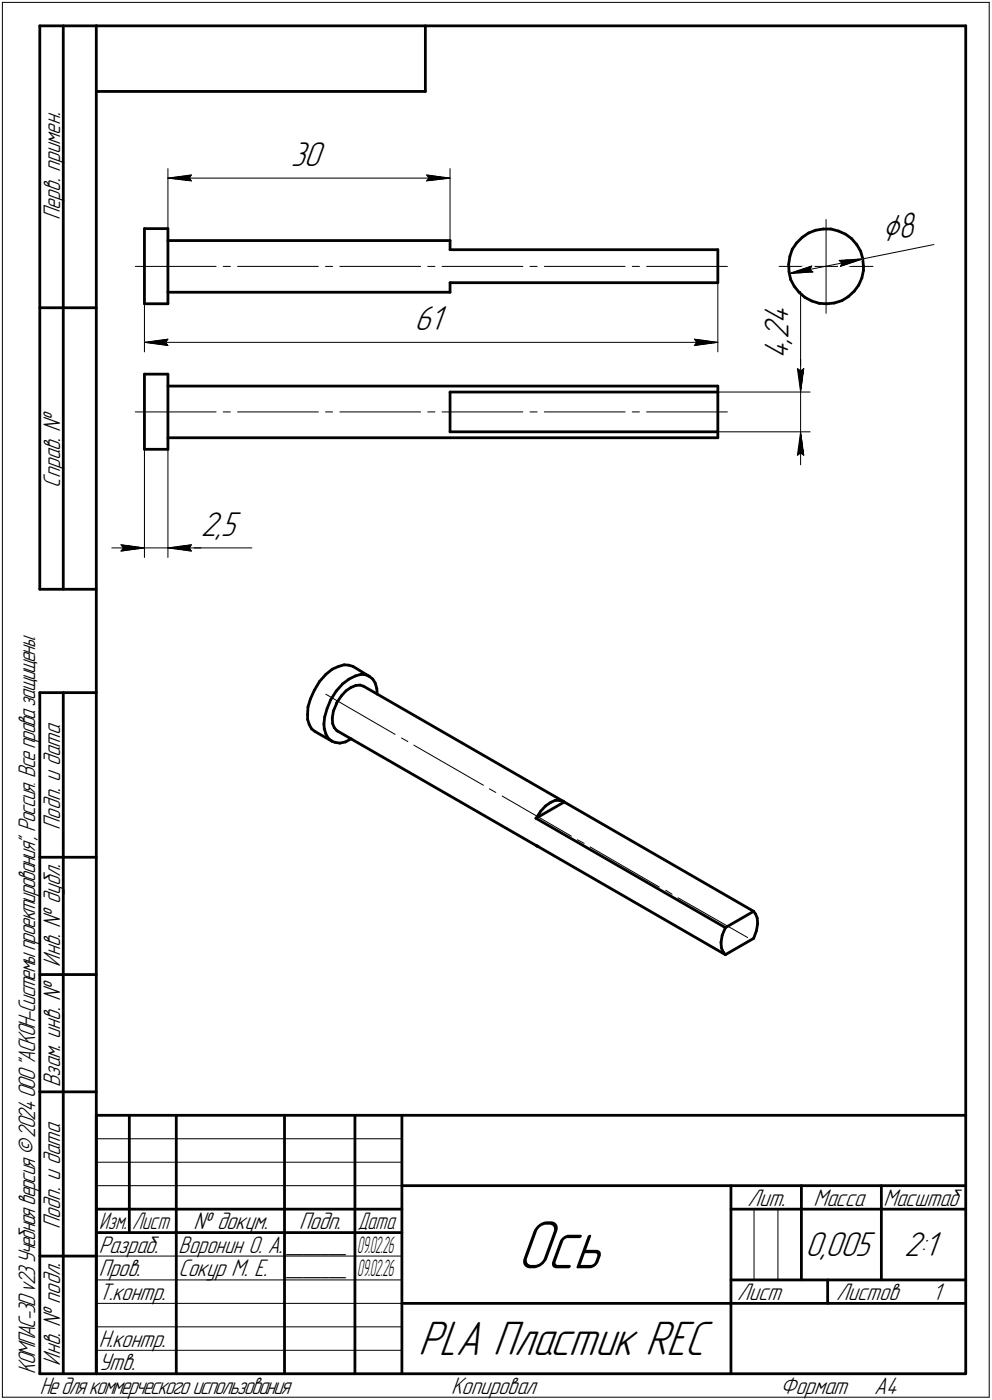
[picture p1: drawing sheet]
<svg xmlns="http://www.w3.org/2000/svg" width="211mm" height="298mm" viewBox="0 0 211 298" stroke-linecap="round" stroke-linejoin="round" font-family="sans-serif">
<g fill="none" stroke="#000" stroke-width=".59">
<path d="M8.5 5.5v120zM8.5 5.5h12zM13.5 5.5v120zM20.5 5.5v287zM20.5 5.5h185zM20.5 19.5h70zM90.5 5.5v14zM205.5 5.5v287zM30.7 48.7h5zM30.7 48.7v8zM30.7 56.7v8zM35.7 51.2h60.1z"/>
<path d="M35.7 48.7v8zM35.7 56.7v8zM95.8 53.2h56.9zM95.8 51.2v2zM152.7 53.2v7zM167.8 56.3l.1 1.6zM167.9 57.9l.3 1.6zM168.1 54.6l-.3 1.7zM168.2 59.5l.8 1.5zM168.6 53.1l-.5 1.5zM169.5 51.7l-.9 1.4zM170.7 50.5l1.3-.9z"/>
<path d="M170.7 50.5l-1.2 1.2zM172 49.6l1.6-.6zM173.6 49l1.6-.2zM175.2 48.8h1.6zM176.8 48.8l1.6 .4zM178.4 49.2l1.5 .7zM179.9 49.9l1.3 .9zM181.2 50.8l1.1 1.3zM182.3 52.1l.8 1.4zM183.1 53.5l.5 1.5zM183.4 59.2l-.7 1.5zM183.6 55l.1 1.7z"/>
<path d="M183.7 57.6l-.3 1.6zM183.7 56.7v.9zM8.5 65.5h12zM30.7 64.7h5zM30.7 79.7h5zM30.7 79.7v16zM35.7 62.2h60.1zM35.7 79.7v16zM95.8 60.2h56.9zM95.8 60.2v2zM169 61l1 1.2zM170 62.2l1.3 1.1z"/>
<path d="M171.3 63.3l1.4 .8zM172.7 64.1l1.6 .5zM174.3 64.6l1.6 .1zM175.9 64.7l1.6-.2zM177.5 64.5l1.7-.5zM179.2 64l1.3-.8zM180.5 63.2l1.3-1.2zM182.7 60.7l-.9 1.3zM30.7 95.7h5zM35.7 82.2h117zM35.7 93.2h117zM95.8 83.5h56.9z"/>
<path d="M95.8 91.9h56.9zM95.8 83.5v8.4zM152.7 82.2v1.3zM152.7 91.9v1.3zM152.7 83.5v8.4zM8.5 125.5h12zM8.5 147.5v145zM8.5 147.5h12zM13.5 147.5v145zM65.4 153.2l.4 1.1zM65.4 152.1v1.1zM65.5 150.5l-.1 1.6z"/>
<path d="M65.8 154.3l.5 .9zM66 148.8l-.5 1.7zM66.3 155.2l.8 .6zM66.9 147l-.9 1.8zM67.1 155.8l3.5 2zM68 145.1l-1.1 1.9zM68.9 154.2l.1 1zM69 155.2l.3 1.1zM69.1 152.7l-.2 1.5zM69.3 143.6l-1.3 1.5zM69.3 143.6l1.4-1.1zM69.3 156.3l.5 .9z"/>
<path d="M69.6 150.9l-.5 1.8zM69.8 157.2l.8 .6zM70.4 149l-.8 1.9zM70.6 157.8l.7 .3zM70.7 152.9l.1 1.2zM70.7 142.5l1.4-.6zM70.8 154.1l.3 .8zM71 151.4l-.3 1.5zM71.1 154.9l.6 .7zM71.3 158.1l1 .1zM71.5 147.2l-1.1 1.8zM71.6 149.8l-.6 1.6z"/>
<path d="M71.6 149.7h.1M71.7 155.6l.2 .1zM71.9 155.7l42.4 24.5zM72.1 141.9l1.1-.3zM72.3 158.2l1.2-.2zM72.6 148.2l-1 1.5zM72.9 145.6l-1.4 1.6zM72.9 145.6l1.4-1zM73.2 141.6h1.1zM73.5 158l1.3-.7zM73.7 147.1l1-.7zM73.7 147.1l-1.1 1.1z"/>
<path d="M74.3 141.6l.8 .3zM74.3 144.6l1.3-.7zM74.7 146.4l1-.4zM75.1 141.9l3.5 2.1zM75.6 143.9l1.2-.3zM75.7 146l.9-.1zM76.6 145.9l.8 .2zM76.8 143.6l1 .1zM77.4 146.1l42.4 24.5zM77.8 143.7l.8 .3zM78.6 144l.7 .6zM79.3 144.6l.5 .9z"/>
<path d="M79.8 145.5l.4 1.1zM80.2 146.6l.1 1.2zM114 174.2l40.3 23.3zM114 174.2l6.1-3.4zM114.1 174.2h-.1zM115.1 172.7l-1 1.5zM116.1 171.6l1.1-.7zM116.1 171.6l-1 1.1zM117.2 170.9l.9-.5zM118.1 170.4h.9zM119 170.4l.8 .2zM119.8 170.6l.3 .2z"/>
<path d="M120.1 170.8l40.3 23.3zM8.5 182.5h12zM114 180l40.3 23.3zM114 180l.3 .2zM114.3 180.2l.3 .1zM153.7 199.1l-.3 1.6zM154.3 197.5l-.6 1.6zM154.3 197.5l6.1-3.4zM160.4 194.1l.4 .5zM160.8 194.6l.3 .9zM161 198.2l-.6 1.6zM161.1 195.5l.1 1.2z"/>
<path d="M161.2 196.7l-.2 1.5zM8.5 207.5h12zM153.4 200.7l.1 1.1zM153.5 201.8l.4 1zM153.9 202.8l.4 .5zM154.3 203.3l6.1-3.5zM8.5 232.5h12zM20.5 237.5h185zM20.5 237.5v55zM27.5 237.5v25zM37.5 237.5v55zM60.5 237.5v55z"/>
<path d="M75.5 237.5v55zM85.5 237.5v55zM20.5 257.5h65zM85.5 252.5h120zM155.5 252.5v40zM155.5 257.5h15zM170.5 252.5v20zM170.5 257.5h35zM187.5 252.5v20zM8.5 267.5h12zM20.5 262.5h65zM85.5 277.5h70z"/>
<path d="M155.5 277.5h50zM155.5 272.5h50zM176.1 272.5v5zM8.5 292.5h12zM20.5 292.5h185z"/>
</g>
<g fill="none" stroke="#000" stroke-width=".21">
<path d="M.5 .5v297zM.5 .5h210zM210.5 .5v297zM35.7 35.9v15.3zM35.7 37.9l5-.6zM35.7 37.9l5 .6zM35.7 37.9h60.1zM40.3 37.9l.4 .6zM40.7 37.3l-.4 .6zM90.8 38.5l5-.6zM90.8 37.3l.5 .6zM90.8 37.3l5 .6z"/>
<path d="M91.3 37.9l-.5 .6zM95.8 35.9v15.3zM28.8 56.7h17.2zM47.5 56.7h1.5zM50.5 56.7h17.2zM69.3 56.7h1.5zM72.3 56.7h17.2zM91 56.7h1.5zM94.1 56.7h17.2zM112.8 56.7h1.5zM115.8 56.7h17.2zM134.5 56.7h1.6z"/>
<path d="M137.6 56.7h17.2zM165.8 56.7h10zM167.9 58.3l4.8-1.7zM167.9 58.3l5.1-.4zM167.9 58.3l15.7-3.2zM172.3 57.4l.7 .5zM172.7 56.6l-.4 .8zM175.8 56.7h10zM175.8 56.7v10zM175.8 46.7v10zM178.6 55.5l.6 .5zM178.6 55.5l5-.4z"/>
<path d="M178.8 56.7l4.8-1.6zM179.2 56l-.4 .7zM183.6 55.1l15.1-3zM30.7 64.7v10.2zM30.7 72.9l5-.7zM30.7 72.9l5 .7zM30.7 72.9h122zM35.2 72.9l.5 .7zM35.7 72.2l-.5 .7zM147.7 73.6l5-.7zM147.7 72.2l.6 .7zM147.7 72.2l5 .7z"/>
<path d="M148.3 72.9l-.6 .7zM152.7 60.2v14.7zM169.7 78.5l.6 .5zM169.7 78.5l.6 5zM170.3 78.5v5zM170.3 62.1v16.4zM170.3 79l.7-.5zM170.3 76.5v7zM171 78.5l-.7 5zM28.8 87.7h17.2zM30.7 95.7v23zM35.7 95.7v23z"/>
<path d="M47.5 87.7h1.5zM50.5 87.7h17.2zM69.3 87.7h1.5zM72.3 87.7h17.2zM91 87.7h1.5zM94.1 87.7h17.2zM112.8 87.7h1.5zM115.8 87.7h17.2zM134.5 87.7h1.6zM137.6 87.7h17.2zM152.7 83.5h19.7zM152.7 91.9h19.7z"/>
<path d="M169.7 96.9l.6-.5zM170.3 91.9l-.6 5zM170.3 96.4l.7 .5zM170.3 91.9l.7 5zM170.3 91.9v7.1zM170.3 83.5v8.4zM23.8 116.7h6.9zM25.7 116l5 .7zM25.7 116l.5 .7zM25.7 117.3l5-.6zM26.2 116.7l-.5 .6zM30.7 116.7h5z"/>
<path d="M35.7 116.7h5zM35.7 116.7l5 .6zM35.7 116.7l5-.7zM35.7 116.7h7.1zM40.3 116.7l.4 .6zM40.7 116.7h12.9zM40.7 116l-.4 .7zM69.3 147.8l14.8 8.6zM85.4 157.1l1.4 .8zM88.1 158.7l14.8 8.5zM104.1 168l1.4 .7zM106.8 169.5l14.8 8.6z"/>
<path d="M122.9 178.8l1.4 .8zM125.6 180.3l14.7 8.6zM141.6 189.6l1.4 .8zM144.3 191.2l14.8 8.4zM20.5 247.5h65zM20.5 252.5h65zM20.5 242.5h65zM160.4 257.5v15zM165.5 257.5v15zM20.5 267.5h65zM20.5 272.5h65zM20.5 277.5h65z"/>
<path d="M.5 297.5h210zM20.5 282.5h65zM20.5 287.5h65z"/>
</g>
<g fill="#fff" stroke="#fff" stroke-width=".21">
<path d="M61.9 29.7h7.8zM61.9 29.8h7.8zM61.9 29.9h7.8zM61.9 30h7.8zM61.9 30.1h7.8zM61.9 30.1h7.8zM61.9 30.2h7.8zM61.9 30.3h7.8zM61.9 30.4h7.8zM61.9 30.5h7.8zM61.9 30.6h7.8zM61.9 30.6h7.8zM61.9 30.7h7.8zM61.9 30.8h7.8zM61.9 30.9h7.8zM61.9 31h7.8zM61.9 31.1h7.8zM61.9 31.2h7.8zM61.9 31.2h7.8zM61.9 31.3h7.8zM61.9 31.4h7.8zM61.9 31.5h7.8zM61.9 31.6h7.8zM61.9 31.7h7.8zM61.9 31.7h7.8zM61.9 31.8h7.8zM61.9 31.9h7.8zM61.9 32h7.8zM61.9 32.1h7.8zM61.9 32.2h7.8zM61.9 32.3h7.8zM61.9 32.3h7.8zM61.9 32.4h7.8zM61.9 32.5h7.8zM61.9 32.6h7.8zM61.9 32.7h7.8zM61.9 32.8h7.8zM61.9 32.9h7.8zM61.9 32.9h7.8zM61.9 33h7.8zM61.9 33.1h7.8zM61.9 33.2h7.8zM61.9 33.3h7.8zM61.9 33.4h7.8zM61.9 33.4h7.8zM61.9 33.5h7.8zM61.9 33.6h7.8zM61.9 33.7h7.8zM61.9 33.8h7.8zM61.9 33.9h7.8zM61.9 34h7.8zM61.9 34h7.8zM61.9 34.1h7.8zM61.9 34.2h7.8zM61.9 34.3h7.8zM61.9 34.4h7.8zM61.9 34.5h7.8zM61.9 34.5h7.8zM61.9 34.6h7.8zM61.9 34.7h7.8zM61.9 34.8h7.8zM61.9 34.9h7.8zM61.9 35h7.8zM61.9 35.1h7.8zM61.9 35.1h7.8zM61.9 35.2h7.8zM61.9 35.3h7.8zM61.9 35.4h7.8zM61.9 35.5h7.8zM61.9 35.6h7.8zM61.9 35.6h7.8zM61.9 35.7h7.8zM61.9 35.8h7.8zM61.9 35.9h7.8zM61.9 36h7.8zM61.9 36.1h7.8zM61.9 36.2h7.8zM61.9 36.2h7.8zM61.9 36.3h7.8zM61.9 36.4h7.8zM61.9 36.5h7.8zM61.9 36.6h7.8zM61.9 36.7h7.8zM61.9 36.7h7.8zM61.9 36.8h7.8z"/>
<path d="M40.6 36.7h.6zM40 36.8h1.2zM39.4 36.9h1.8zM38.8 37h2.4zM38.2 37.1h3zM37.5 37.2h3.7zM37.3 37.3h3.9zM37.2 37.3h4zM36.9 37.4h4.3zM36.7 37.5h4.5zM36.6 37.6h4.6zM36.3 37.7h4.9zM36.2 37.8h5zM36 37.8h5.2zM35.7 37.9h5.5zM36 38h5.2zM36.2 38.1h5zM36.4 38.2h4.8zM36.7 38.3h4.5zM36.9 38.4h4.3zM37.1 38.4h4.1zM37.3 38.5h3.9zM37.5 38.6h3.7zM38.2 38.7h3zM38.8 38.8h2.4zM39.4 38.9h1.8zM40 38.9h1.2zM40.6 39h.6z"/>
<path d="M90.3 36.7h.6zM90.3 36.8h1.2zM90.3 36.9h1.8zM90.3 37h2.5zM90.3 37.1h3.1zM90.3 37.2h3.7zM90.3 37.3h3.9zM90.3 37.3h4.1zM90.3 37.4h4.3zM90.3 37.5h4.5zM90.3 37.6h4.7zM90.3 37.7h4.9zM90.3 37.8h5.1zM90.3 37.8h5.3zM90.3 37.9h5.5zM90.3 38h5.3zM90.3 38.1h5zM90.3 38.2h4.9zM90.3 38.3h4.6zM90.3 38.4h4.4zM90.3 38.4h4.2zM90.3 38.5h3.9zM90.3 38.6h3.7zM90.3 38.7h3.1zM90.3 38.8h2.5zM90.3 38.9h1.8zM90.3 38.9h1.2zM90.3 39h.6z"/>
<path d="M88.2 64.8h7.1zM88.2 64.9h7.1zM88.2 64.9h7.1zM88.2 65h7.1zM88.2 65.1h7.1zM88.2 65.2h7.1zM88.2 65.3h7.1zM88.2 65.4h7.1zM88.2 65.4h7.1zM88.2 65.5h7.1zM88.2 65.6h7.1zM88.2 65.7h7.1zM88.2 65.8h7.1zM88.2 65.9h7.1zM88.2 66h7.1zM88.2 66h7.1zM88.2 66.1h7.1zM88.2 66.2h7.1zM88.2 66.3h7.1zM88.2 66.4h7.1zM88.2 66.5h7.1zM88.2 66.5h7.1zM88.2 66.6h7.1zM88.2 66.7h7.1zM88.2 66.8h7.1zM88.2 66.9h7.1zM88.2 67h7.1zM88.2 67.1h7.1zM88.2 67.1h7.1zM88.2 67.2h7.1zM88.2 67.3h7.1zM88.2 67.4h7.1zM88.2 67.5h7.1zM88.2 67.6h7.1zM88.2 67.6h7.1zM88.2 67.7h7.1zM88.2 67.8h7.1zM88.2 67.9h7.1zM88.2 68h7.1zM88.2 68.1h7.1zM88.2 68.2h7.1zM88.2 68.2h7.1zM88.2 68.3h7.1zM88.2 68.4h7.1zM88.2 68.5h7.1zM88.2 68.6h7.1zM88.2 68.7h7.1zM88.2 68.7h7.1zM88.2 68.8h7.1zM88.2 68.9h7.1zM88.2 69h7.1zM88.2 69.1h7.1zM88.2 69.2h7.1zM88.2 69.3h7.1zM88.2 69.3h7.1zM88.2 69.4h7.1zM88.2 69.5h7.1zM88.2 69.6h7.1zM88.2 69.7h7.1zM88.2 69.8h7.1zM88.2 69.8h7.1zM88.2 69.9h7.1zM88.2 70h7.1zM88.2 70.1h7.1zM88.2 70.2h7.1zM88.2 70.3h7.1zM88.2 70.4h7.1zM88.2 70.4h7.1zM88.2 70.5h7.1zM88.2 70.6h7.1zM88.2 70.7h7.1zM88.2 70.8h7.1zM88.2 70.9h7.1zM88.2 71h7.1zM88.2 71h7.1zM88.2 71.1h7.1zM88.2 71.2h7.1zM88.2 71.3h7.1zM88.2 71.4h7.1zM88.2 71.5h7.1zM88.2 71.5h7.1zM88.2 71.6h7.1zM88.2 71.7h7.1zM88.2 71.8h7.1z"/>
<path d="M35.6 71.8h.6zM34.8 71.9h1.4zM34 72h2.2zM33.3 72.1h2.9zM32.5 72.1h3.7zM32.3 72.2h3.9zM32.2 72.3h4zM31.9 72.4h4.3zM31.7 72.5h4.5zM31.6 72.6h4.6zM31.3 72.6h4.9zM31.2 72.7h5zM31 72.8h5.2zM30.7 72.9h5.5zM31 73h5.2zM31.2 73.1h5zM31.3 73.2h4.9zM31.6 73.2h4.6zM31.7 73.3h4.5zM31.9 73.4h4.3zM32.2 73.5h4zM32.3 73.6h3.9zM32.5 73.7h3.7zM33.2 73.7h3zM33.8 73.8h2.4zM34.4 73.9h1.8zM35.1 74h1.1zM35.6 74.1h.6z"/>
<path d="M147.2 71.8h.8zM147.2 71.9h1.6zM147.2 72h2.3zM147.2 72.1h3.1zM147.2 72.1h3.8zM147.2 72.2h4zM147.2 72.3h4.2zM147.2 72.4h4.4zM147.2 72.5h4.6zM147.2 72.6h4.8zM147.2 72.6h4.9zM147.2 72.7h5.2zM147.2 72.8h5.4zM147.2 72.9h5.5zM147.2 73h5.4zM147.2 73.1h5.2zM147.2 73.2h4.9zM147.2 73.2h4.8zM147.2 73.3h4.6zM147.2 73.4h4.4zM147.2 73.5h4.2zM147.2 73.6h4zM147.2 73.7h3.8zM147.2 73.7h3.2zM147.2 73.8h2.6zM147.2 73.9h1.9zM147.2 74h1.3zM147.2 74.1h.7z"/>
<path d="M42.8 108.5h8.8zM42.8 108.6h8.8zM42.8 108.7h8.8zM42.8 108.8h8.8zM42.8 108.9h8.8zM42.8 109h8.8zM42.8 109.1h8.8zM42.8 109.1h8.8zM42.8 109.2h8.8zM42.8 109.3h8.8zM42.8 109.4h8.8zM42.8 109.5h8.8zM42.8 109.6h8.8zM42.8 109.6h8.8zM42.8 109.7h8.8zM42.8 109.8h8.8zM42.8 109.9h8.8zM42.8 110h8.8zM42.8 110.1h8.8zM42.8 110.2h8.8zM42.8 110.2h8.8zM42.8 110.3h8.8zM42.8 110.4h8.8zM42.8 110.5h8.8zM42.8 110.6h8.8zM42.8 110.7h8.8zM42.8 110.7h8.8zM42.8 110.8h8.8zM42.8 110.9h8.8zM42.8 111h8.8zM42.8 111.1h8.8zM42.8 111.2h8.8zM42.8 111.3h8.8zM42.8 111.3h8.8zM42.8 111.4h8.8zM42.8 111.5h8.8zM42.8 111.6h8.8zM42.8 111.7h8.8zM42.8 111.8h8.8zM42.8 111.8h8.8zM42.8 111.9h8.8zM42.8 112h8.8zM42.8 112.1h8.8zM42.8 112.2h8.8zM42.8 112.3h8.8zM42.8 112.4h8.8zM42.8 112.4h8.8zM42.8 112.5h8.8zM42.8 112.6h8.8zM42.8 112.7h8.8zM42.8 112.8h8.8zM42.8 112.9h8.8zM42.8 112.9h8.8zM42.8 113h8.8zM42.8 113.1h8.8zM42.8 113.2h8.8zM42.8 113.3h8.8zM42.8 113.4h8.8zM42.8 113.5h8.8zM42.8 113.5h8.8zM42.8 113.6h8.8zM42.8 113.7h8.8zM42.8 113.8h8.8zM42.8 113.9h8.8zM42.8 114h8.8zM42.8 114h8.8zM42.8 114.1h8.8zM42.8 114.2h8.8zM42.8 114.3h8.8zM42.8 114.4h8.8zM42.8 114.5h8.8zM42.8 114.6h8.8zM42.8 114.6h8.8zM42.8 114.7h8.8zM42.8 114.8h8.8zM42.8 114.9h8.8zM42.8 115h8.8zM42.8 115.1h8.8zM42.8 115.1h8.8zM42.8 115.2h8.8zM42.8 115.3h8.8zM42.8 115.4h8.8zM42.8 115.5h8.8zM42.8 115.6h8.8z"/>
<path d="M40.6 115.6h.6zM39.8 115.7h1.4zM39 115.7h2.2zM38.3 115.8h2.9zM37.5 115.9h3.7zM37.3 116h3.9zM37.2 116.1h4zM36.9 116.2h4.3zM36.7 116.2h4.5zM36.6 116.3h4.6zM36.3 116.4h4.9zM36.2 116.5h5zM36 116.6h5.2zM35.7 116.7h5.5zM36 116.8h5.2zM36.2 116.8h5zM36.3 116.9h4.9zM36.6 117h4.6zM36.7 117.1h4.5zM36.9 117.2h4.3zM37.2 117.3h4zM37.3 117.3h3.9zM37.5 117.4h3.7zM38.2 117.5h3zM38.8 117.6h2.4zM39.4 117.7h1.8zM40 117.8h1.2zM40.6 117.9h.6z"/>
<path d="M25.2 115.6h.8zM25.2 115.7h1.6zM25.2 115.7h2.3zM25.2 115.8h3.1zM25.2 115.9h3.8zM25.2 116h4zM25.2 116.1h4.2zM25.2 116.2h4.3zM25.2 116.2h4.6zM25.2 116.3h4.8zM25.2 116.4h4.9zM25.2 116.5h5.2zM25.2 116.6h5.4zM25.2 116.7h5.5zM25.2 116.8h5.4zM25.2 116.8h5.2zM25.2 116.9h4.9zM25.2 117h4.8zM25.2 117.1h4.6zM25.2 117.2h4.3zM25.2 117.3h4.2zM25.2 117.3h4zM25.2 117.4h3.8zM25.2 117.5h3.2zM25.2 117.6h2.6zM25.2 117.7h1.9zM25.2 117.8h1.3zM25.2 117.9h.7z"/>
<path d="M162.2 64.1h7.1zM162.2 64.2h7.1zM162.2 64.3h7.1zM162.2 64.3h7.1zM162.2 64.4h7.1zM162.2 64.5h7.1zM162.2 64.6h7.1zM162.2 64.7h7.1zM162.2 64.8h7.1zM162.2 64.9h7.1zM162.2 64.9h7.1zM162.2 65h7.1zM162.2 65.1h7.1zM162.2 65.2h7.1zM162.2 65.3h7.1zM162.2 65.4h7.1zM162.2 65.4h7.1zM162.2 65.5h7.1zM162.2 65.6h7.1zM162.2 65.7h7.1zM162.2 65.8h7.1zM162.2 65.9h7.1zM162.2 66h7.1zM162.2 66h7.1zM162.2 66.1h7.1zM162.2 66.2h7.1zM162.2 66.3h7.1zM162.2 66.4h7.1zM162.2 66.5h7.1zM162.2 66.5h7.1zM162.2 66.6h7.1zM162.2 66.7h7.1zM162.2 66.8h7.1zM162.2 66.9h7.1zM162.2 67h7.1zM162.2 67.1h7.1zM162.2 67.1h7.1zM162.2 67.2h7.1zM162.2 67.3h7.1zM162.2 67.4h7.1zM162.2 67.5h7.1zM162.2 67.6h7.1zM162.2 67.6h7.1zM162.2 67.7h7.1zM162.2 67.8h7.1zM162.2 67.9h7.1zM162.2 68h7.1zM162.2 68.1h7.1zM162.2 68.2h7.1zM162.2 68.2h7.1zM162.2 68.3h7.1zM162.2 68.4h7.1zM162.2 68.5h7.1zM162.2 68.6h7.1zM162.2 68.7h7.1zM162.2 68.7h7.1zM162.2 68.8h7.1zM162.2 68.9h7.1zM162.2 69h7.1zM162.2 69.1h7.1zM162.2 69.2h7.1zM162.2 69.3h7.1zM162.2 69.3h7.1zM162.2 69.4h7.1zM162.2 69.5h7.1zM162.2 69.6h7.1zM162.2 69.7h7.1zM162.2 69.8h7.1zM162.2 69.8h7.1zM162.2 69.9h7.1zM162.2 70h7.1zM162.2 70.1h7.1zM162.2 70.2h7.1zM162.2 70.3h7.1zM162.2 70.4h7.1zM162.2 70.4h7.1zM162.2 70.5h7.1zM162.2 70.6h7.1zM162.2 70.7h7.1zM162.2 70.8h7.1zM162.2 70.9h7.1zM162.2 71h7.1zM162.2 71h7.1zM162.2 71.1h7.1zM162.2 71.2h7.1zM162.2 71.3h7.1zM162.2 71.4h7.1zM162.2 71.5h7.1zM162.2 71.5h7.1zM162.2 71.6h7.1zM162.2 71.7h7.1zM162.2 71.8h7.1zM162.2 71.9h7.1zM162.2 72h7.1zM162.2 72.1h7.1zM162.2 72.1h7.1zM162.2 72.2h7.1zM162.2 72.3h7.1zM162.2 72.4h7.1zM162.2 72.5h7.1zM162.2 72.6h7.1zM162.2 72.6h7.1zM162.2 72.7h7.1zM162.2 72.8h7.1zM162.2 72.9h7.1zM162.2 73h7.1zM162.2 73.1h7.1zM162.2 73.2h7.1zM162.2 73.2h7.1zM162.2 73.3h7.1zM162.2 73.4h7.1zM162.2 73.5h7.1zM162.2 73.6h7.1zM162.2 73.7h7.1zM162.2 73.7h7.1zM162.2 73.8h7.1zM162.2 73.9h7.1zM162.2 74h7.1zM162.2 74.1h7.1zM162.2 74.2h7.1zM162.2 74.3h7.1zM162.2 74.3h7.1zM162.2 74.4h7.1zM162.2 74.5h7.1zM162.2 74.6h7.1zM162.2 74.7h7.1zM162.2 74.8h7.1zM162.2 74.8h7.1zM162.2 74.9h7.1zM162.2 75h7.1zM162.2 75.1h7.1zM162.2 75.2h7.1zM162.2 75.3h7.1zM162.2 75.4h7.1zM162.2 75.4h7.1zM162.2 75.5h7.1zM162.2 75.6h7.1zM162.2 75.7h7.1zM162.2 75.8h7.1zM162.2 75.9h7.1zM162.2 75.9h7.1zM162.2 76h7.1zM162.2 76.1h7.1zM162.2 76.2h7.1zM162.2 76.3h7.1zM162.2 76.4h7.1z"/>
<path d="M169.1 78h2.4zM169.2 78.1h2.3zM169.2 78.1h2.3zM169.2 78.2h2.3zM169.2 78.3h2.3zM169.2 78.4h2.3zM169.2 78.5h2.3zM169.2 78.6h2.3zM169.2 78.7h2.3zM169.2 78.7h2.2zM169.2 78.8h2.2zM169.2 78.9h2.2zM169.2 79h2.2zM169.2 79.1h2.2zM169.2 79.2h2.2zM169.3 79.2h2.1zM169.3 79.3h2.1zM169.3 79.4h2.1zM169.3 79.5h2.1zM169.3 79.6h2.1zM169.3 79.7h2.1zM169.3 79.8h2.1zM169.3 79.8h2.1zM169.4 79.9h2zM169.4 80h2zM169.4 80.1h2zM169.4 80.2h2zM169.4 80.3h1.9zM169.4 80.3h1.9zM169.4 80.4h1.9zM169.5 80.5h1.8zM169.5 80.6h1.8zM169.5 80.7h1.8zM169.5 80.8h1.8zM169.5 80.9h1.8zM169.5 80.9h1.8zM169.5 81h1.7zM169.6 81.1h1.6zM169.6 81.2h1.6zM169.6 81.3h1.6zM169.6 81.4h1.6zM169.6 81.4h1.6zM169.6 81.5h1.6zM169.6 81.6h1.6zM169.6 81.7h1.5zM169.7 81.8h1.4zM169.7 81.9h1.4zM169.8 82h1.2zM169.8 82h1.2zM169.8 82.1h1.1zM169.8 82.2h1.1zM169.8 82.3h1.1zM169.9 82.4h1zM169.9 82.5h1zM170 82.5h.8zM170 82.6h.8zM170.1 82.7h.6zM170.1 82.8h.6zM170.1 82.9h.5zM170.2 83h.4zM170.2 83.1h.4zM170.3 83.1h.2zM170.3 83.2h.2z"/>
<path d="M170.3 92.2h.2zM170.3 92.3h.2zM170.2 92.4h.4zM170.2 92.5h.4zM170.1 92.5h.5zM170.1 92.6h.6zM170.1 92.7h.6zM170 92.8h.8zM170 92.9h.8zM169.9 93h1zM169.9 93h1zM169.8 93.1h1.1zM169.8 93.2h1.1zM169.8 93.3h1.1zM169.8 93.4h1.2zM169.8 93.5h1.2zM169.7 93.6h1.4zM169.7 93.6h1.4zM169.6 93.7h1.5zM169.6 93.8h1.6zM169.6 93.9h1.6zM169.6 94h1.6zM169.6 94.1h1.6zM169.6 94.1h1.6zM169.6 94.2h1.6zM169.6 94.3h1.6zM169.5 94.4h1.7zM169.5 94.5h1.8zM169.5 94.6h1.8zM169.5 94.7h1.8zM169.5 94.7h1.8zM169.5 94.8h1.8zM169.5 94.9h1.8zM169.4 95h1.9zM169.4 95.1h1.9zM169.4 95.2h1.9zM169.4 95.2h2zM169.4 95.3h2zM169.4 95.4h2zM169.4 95.5h2zM169.3 95.6h2.1zM169.3 95.7h2.1zM169.3 95.8h2.1zM169.3 95.8h2.1zM169.3 95.9h2.1zM169.3 96h2.1zM169.3 96.1h2.1zM169.3 96.2h2.1zM169.2 96.3h2.2zM169.2 96.4h2.2zM169.2 96.4h2.2zM169.2 96.5h2.2zM169.2 96.6h2.2zM169.2 96.7h2.2zM169.2 96.8h2.3zM169.2 96.9h2.3zM169.2 96.9h2.3zM169.2 97h2.3zM169.2 97.1h2.3zM169.2 97.2h2.3zM169.2 97.3h2.3zM169.2 97.4h2.3z"/>
<path d="M172.9 56h.2zM172.6 56.1h.5zM172.4 56.2h.7zM172.1 56.3h1zM171.9 56.4h1.2zM171.7 56.5h1.5zM171.4 56.6h1.8zM171.2 56.6h2zM170.9 56.7h2.3zM170.7 56.8h2.5zM170.5 56.9h2.8zM170.3 57h3zM170 57.1h3.3zM169.8 57.1h3.5zM169.5 57.2h3.8zM169.4 57.3h4zM169.2 57.4h4.2zM169.2 57.5h4.2zM169 57.6h4.4zM168.9 57.7h4.6zM168.7 57.7h4.8zM168.6 57.8h4.9zM168.5 57.9h5zM168.3 58h5.2zM168.2 58.1h5.4zM168.1 58.2h5.5zM167.9 58.3h5.7zM168.3 58.3h5.3zM168.7 58.4h4.9zM169.1 58.5h3.3zM169.5 58.6h1.6z"/>
<path d="M180.5 54.9h1.7zM179.2 54.9h3.5zM178 55h5.2zM178.1 55.1h5.5zM178.1 55.2h5.5zM178.1 55.3h5.4zM178.1 55.4h5.2zM178.1 55.5h5.1zM178.1 55.5h4.9zM178.1 55.6h4.9zM178.1 55.7h4.7zM178.1 55.8h4.6zM178.2 55.9h4.3zM178.2 56h4.3zM178.2 56h4.1zM178.2 56.1h4zM178.2 56.2h3.8zM178.3 56.3h3.5zM178.3 56.4h3.2zM178.3 56.5h3zM178.3 56.6h2.7zM178.4 56.6h2.4zM178.4 56.7h2.1zM178.4 56.8h1.9zM178.4 56.9h1.6zM178.4 57h1.3zM178.5 57.1h1zM178.5 57.1h.7zM178.5 57.2h.5zM178.5 57.3h.2z"/>
<path d="M194.8 44.4h.4zM194.4 44.5h.8zM194 44.6h1.2zM193.5 44.7h1.7zM193.1 44.8h2.2zM192.7 44.9h2.6zM192.3 45h3zM191.9 45h3.4zM191.4 45.1h3.9zM191 45.2h4.4zM190.7 45.3h4.7zM190.2 45.4h5.2zM189.8 45.5h5.6zM189.4 45.6h6zM189 45.6h6.5zM188.6 45.7h6.9zM188.1 45.8h7.4zM187.7 45.9h7.8zM187.3 46h8.2zM186.9 46.1h8.7zM186.9 46.1h8.7zM186.9 46.2h8.7zM186.9 46.3h8.7zM186.9 46.4h8.7zM187 46.5h8.7zM187 46.6h8.7zM187 46.7h8.7zM187 46.7h8.7zM187 46.8h8.7zM187.1 46.9h8.6zM187.1 47h8.6zM187.1 47.1h8.6zM187.1 47.2h8.6zM187.1 47.2h8.6zM187.2 47.3h8.6zM187.2 47.4h8.6zM187.2 47.5h8.6zM187.2 47.6h8.6zM187.2 47.7h8.6zM187.3 47.8h8.6zM187.3 47.8h8.6zM187.3 47.9h8.6zM187.3 48h8.6zM187.3 48.1h8.6zM187.4 48.2h8.6zM187.4 48.3h8.6zM187.4 48.3h8.6zM187.4 48.4h8.6zM187.4 48.5h8.6zM187.5 48.6h8.6zM187.5 48.7h8.6zM187.5 48.8h8.6zM187.5 48.9h8.6zM187.5 48.9h8.6zM187.5 49h8.7zM187.5 49.1h8.7zM187.5 49.2h8.7zM187.5 49.3h8.7zM187.5 49.4h8.7zM187.6 49.4h8.7zM187.6 49.5h8.7zM187.6 49.6h8.7zM187.6 49.7h8.7zM187.6 49.8h8.7zM187.7 49.9h8.6zM187.7 50h8.6zM187.7 50h8.6zM187.7 50.1h8.6zM187.7 50.2h8.6zM187.8 50.3h8.6zM187.8 50.4h8.6zM187.8 50.5h8.6zM187.8 50.5h8.6zM187.8 50.6h8.6zM187.9 50.7h8.6zM187.9 50.8h8.6zM187.9 50.9h8.6zM187.9 51h8.6zM187.9 51.1h8.6zM188 51.1h8.6zM188 51.2h8.6zM188 51.3h8.6zM188 51.4h8.6zM188 51.5h8.6zM188 51.6h8.3zM188 51.6h7.8zM188 51.7h7.4zM188 51.8h7zM188 51.9h6.6zM188.1 52h6zM188.1 52.1h5.6zM188.1 52.2h5.2zM188.1 52.2h4.8zM188.1 52.3h4.3zM188.2 52.4h3.9zM188.2 52.5h3.5zM188.2 52.6h3.1zM188.2 52.7h2.6zM188.2 52.7h2.2zM188.3 52.8h1.7zM188.3 52.9h1.3zM188.3 53h.8zM188.3 53.1h.4z"/>
</g>
<g fill="#000" stroke="#000" stroke-width=".21">
<path d="M35.7 37.9h4.6zM36.5 38h3.9zM37.2 38.1h3.3zM37.9 38.2h2.7zM38.6 38.3h2zM39.4 38.4h1.2zM40 38.4h.7z"/>
<path d="M40.1 37.3h.6zM39.5 37.4h1.1zM38.9 37.5h1.7zM38.3 37.6h2.3zM37.7 37.7h2.8zM37 37.8h3.5zM36.4 37.8h4z"/>
<path d="M90.8 37.3h.6zM90.9 37.4h1.1zM91 37.5h1.7zM91 37.6h2.3zM91.1 37.7h2.8zM91.2 37.8h3.4zM91.3 37.8h3.9z"/>
<path d="M91.3 37.9h4.5zM91.3 38h3.8zM91.2 38.1h3.2zM91.1 38.2h2.5zM91 38.3h2zM90.9 38.4h1.3zM90.8 38.4h.7z"/>
<path d="M171.9 57.5h.6zM171.4 57.6h1.2zM171 57.7h1.6zM170.6 57.7h2.2zM170.1 57.8h2.8zM169.7 57.9h3.3zM169.2 58h2.5zM168.8 58.1h1.6zM168.4 58.2h.8z"/>
<path d="M172.5 56.7h.2zM172.2 56.8h.4zM172 56.9h.6zM171.7 57h.9zM171.4 57.1h1.2zM171.2 57.1h1.3zM170.9 57.2h1.6zM170.7 57.3h1.7zM170.4 57.4h1.9zM170.2 57.5h1.7zM169.9 57.6h1.5zM169.7 57.7h1.3zM169.4 57.7h1.2zM169.2 57.8h.9zM168.9 57.9h.8zM168.7 58h.5zM168.4 58.1h.4zM168.1 58.2h.3z"/>
<path d="M182.4 55.2h.9zM181.1 55.3h1.8zM179.8 55.4h2.7zM178.6 55.5h3.4zM178.6 55.5h3zM178.7 55.6h2.6zM178.8 55.7h2zM178.9 55.8h1.5zM179 55.9h1zM179.1 56h.5z"/>
<path d="M182.9 55.3h.2zM182.5 55.4h.4zM182 55.5h.6zM181.6 55.5h.8zM181.3 55.6h.8zM180.8 55.7h1.1zM180.4 55.8h1.2zM180 55.9h1.4zM179.6 56h1.5zM179.2 56h1.6zM179.2 56.1h1.4zM179.1 56.2h1.2zM179.1 56.3h1zM179 56.4h.8zM179 56.5h.6zM178.9 56.6h.4zM178.9 56.6h.2z"/>
<path d="M30.7 72.9h4.5zM31.4 73h3.9zM32 73.1h3.4zM32.7 73.2h2.8zM33.3 73.2h2.2zM33.9 73.3h1.7zM34.5 73.4h1.1zM35.1 73.5h.6z"/>
<path d="M35.1 72.3h.6zM34.5 72.4h1.1zM33.9 72.5h1.7zM33.3 72.6h2.2zM32.7 72.6h2.8zM32 72.7h3.4zM31.4 72.8h3.9z"/>
<path d="M147.8 72.3h.6zM147.9 72.4h1.1zM148 72.5h1.7zM148 72.6h2.3zM148.1 72.6h2.8zM148.2 72.7h3.4zM148.3 72.8h3.8z"/>
<path d="M148.3 72.9h4.4zM148.3 73h3.8zM148.2 73.1h3.4zM148.1 73.2h2.8zM148 73.2h2.3zM148 73.3h1.7zM147.9 73.4h1.1zM147.8 73.5h.6z"/>
<path d="M169.8 78.7h.1zM169.8 78.7h.2zM169.8 78.8h.4zM169.8 78.9h.5zM169.8 79h.5zM169.8 79.1h.5zM169.8 79.2h.5zM169.8 79.2h.5zM169.8 79.3h.5zM169.8 79.4h.5zM169.8 79.5h.5zM169.8 79.6h.5zM169.8 79.7h.5zM169.9 79.8h.4zM169.9 79.8h.4zM169.9 79.9h.4zM169.9 80h.4zM169.9 80.1h.4zM169.9 80.2h.4zM169.9 80.3h.4zM169.9 80.3h.4zM170 80.4h.3zM170 80.5h.3zM170 80.6h.3zM170 80.7h.3zM170 80.8h.3zM170 80.9h.3zM170 80.9h.3zM170.1 81h.2zM170.1 81.1h.2zM170.1 81.2h.2zM170.1 81.3h.2zM170.1 81.4h.2zM170.1 81.4h.2zM170.1 81.5h.2zM170.2 81.6h.1zM170.2 81.7h.1zM170.2 81.8h.1zM170.2 81.9h.1zM170.2 82h.1zM170.2 82h.1zM170.2 82.1h.1zM170.2 82.2h.1z"/>
<path d="M170.9 78.7h.1zM170.7 78.7h.3zM170.6 78.8h.4zM170.5 78.9h.5zM170.3 79h.7zM170.3 79.1h.7zM170.3 79.2h.6zM170.3 79.2h.6zM170.3 79.3h.6zM170.3 79.4h.6zM170.3 79.5h.6zM170.3 79.6h.6zM170.3 79.7h.6zM170.3 79.8h.6zM170.3 79.8h.6zM170.3 79.9h.6zM170.3 80h.6zM170.3 80.1h.6zM170.3 80.2h.6zM170.3 80.3h.6zM170.3 80.3h.6zM170.3 80.4h.5zM170.3 80.5h.5zM170.3 80.6h.5zM170.3 80.7h.5zM170.3 80.8h.5zM170.3 80.9h.5zM170.3 80.9h.5zM170.3 81h.4zM170.3 81.1h.4zM170.3 81.2h.4zM170.3 81.3h.4zM170.3 81.4h.4zM170.3 81.4h.4zM170.3 81.5h.4zM170.3 81.6h.3zM170.3 81.7h.3zM170.3 81.8h.3zM170.3 81.9h.3zM170.3 82h.3zM170.3 82h.3zM170.3 82.1h.3zM170.3 82.2h.3zM170.3 82.3h.2zM170.3 82.4h.2zM170.3 82.5h.2zM170.3 82.5h.2zM170.3 82.6h.2zM170.3 82.7h.2zM170.3 82.8h.2z"/>
<path d="M170.2 93.2h.1zM170.2 93.3h.1zM170.2 93.4h.1zM170.2 93.5h.1zM170.2 93.6h.1zM170.2 93.6h.1zM170.2 93.7h.1zM170.2 93.8h.1zM170.1 93.9h.2zM170.1 94h.2zM170.1 94.1h.2zM170.1 94.1h.2zM170.1 94.2h.2zM170.1 94.3h.2zM170.1 94.4h.2zM170 94.5h.3zM170 94.6h.3zM170 94.7h.3zM170 94.7h.3zM170 94.8h.3zM170 94.9h.3zM170 95h.3zM169.9 95.1h.4zM169.9 95.2h.4zM169.9 95.2h.4zM169.9 95.3h.4zM169.9 95.4h.4zM169.9 95.5h.4zM169.9 95.6h.4zM169.9 95.7h.4zM169.8 95.8h.5zM169.8 95.8h.5zM169.8 95.9h.5zM169.8 96h.5zM169.8 96.1h.5zM169.8 96.2h.5zM169.8 96.3h.5zM169.8 96.4h.5zM169.8 96.4h.5zM169.8 96.5h.5zM169.8 96.6h.4zM169.8 96.7h.2zM169.8 96.8h.1z"/>
<path d="M170.3 92.6h.2zM170.3 92.7h.2zM170.3 92.8h.2zM170.3 92.9h.2zM170.3 93h.2zM170.3 93h.2zM170.3 93.1h.2zM170.3 93.2h.3zM170.3 93.3h.3zM170.3 93.4h.3zM170.3 93.5h.3zM170.3 93.6h.3zM170.3 93.6h.3zM170.3 93.7h.3zM170.3 93.8h.3zM170.3 93.9h.4zM170.3 94h.4zM170.3 94.1h.4zM170.3 94.1h.4zM170.3 94.2h.4zM170.3 94.3h.4zM170.3 94.4h.4zM170.3 94.5h.5zM170.3 94.6h.5zM170.3 94.7h.5zM170.3 94.7h.5zM170.3 94.8h.5zM170.3 94.9h.5zM170.3 95h.5zM170.3 95.1h.6zM170.3 95.2h.6zM170.3 95.2h.6zM170.3 95.3h.6zM170.3 95.4h.6zM170.3 95.5h.6zM170.3 95.6h.6zM170.3 95.7h.6zM170.3 95.8h.6zM170.3 95.8h.6zM170.3 95.9h.6zM170.3 96h.6zM170.3 96.1h.6zM170.3 96.2h.6zM170.3 96.3h.6zM170.3 96.4h.7zM170.3 96.4h.7zM170.5 96.5h.5zM170.6 96.6h.4zM170.7 96.7h.3zM170.9 96.8h.1z"/>
<path d="M25.8 116.1h.6zM25.9 116.2h1.1zM26 116.2h1.7zM26 116.3h2.3zM26.1 116.4h2.8zM26.2 116.5h3.3zM26.2 116.6h3.9z"/>
<path d="M26.2 116.7h4.5zM26.2 116.8h3.9zM26.2 116.8h3.3zM26.1 116.9h2.8zM26 117h2.3zM26 117.1h1.7zM25.9 117.2h1.1zM25.8 117.3h.6z"/>
<path d="M35.7 116.7h4.6zM36.4 116.8h4zM37 116.8h3.5zM37.7 116.9h2.8zM38.3 117h2.3zM38.9 117.1h1.7zM39.5 117.2h1.1zM40.1 117.3h.6z"/>
<path d="M40.1 116.1h.6zM39.5 116.2h1.1zM38.9 116.2h1.7zM38.3 116.3h2.3zM37.7 116.4h2.8zM37 116.5h3.5zM36.4 116.6h4z"/>
</g>
<text font-size="15.6" x="109.9" y="270.1">Ось</text>
<text font-size="10.9" x="88.9" y="288.5">PLA Пластик REC</text>
<text font-size="8.5" x="188" y="51.6" transform="rotate(-11 188 51.6)">⌀8</text>
<g font-size="7.8">
<text x="61.9" y="35.4">30</text>
<text x="88.2" y="70.4">61</text>
<text x="167.8" y="69" transform="rotate(-90 167.8 69)">4</text>
<text x="167.8" y="76.5" transform="rotate(-90 167.8 76.5)">4</text>
<text x="167.8" y="73.3" transform="rotate(-90 167.8 73.3)">,</text>
<text x="167.8" y="72.2" transform="rotate(-90 167.8 72.2)">2</text>
<text x="42.8" y="114.1">2,5</text>
<text x="171.4" y="267.5">0,005</text>
<text x="192.4" y="267.5">2:1</text>
</g>
<g font-size="5.4">
<text x="12.8" y="46.9" transform="rotate(-90 12.8 46.9)">Перв. примен.</text>
<text x="12.8" y="103.8" transform="rotate(-90 12.8 103.8)">Справ. №</text>
<text x="12.8" y="176.7" transform="rotate(-90 12.8 176.7)">Подп. и дата</text>
<text x="12.8" y="205.8" transform="rotate(-90 12.8 205.8)">Инв. № дубл.</text>
<text x="12.8" y="231.6" transform="rotate(-90 12.8 231.6)">Взам. инв. №</text>
<text x="159.1" y="256.8">Лит.</text>
<text x="173.1" y="256.8">Масса</text>
<text x="188" y="256.8">Масштаб</text>
<text x="12.8" y="261.7" transform="rotate(-90 12.8 261.7)">Подп. и дата</text>
<text x="41.2" y="261.8">№ докум.</text>
<text x="63.6" y="261.8">Подп.</text>
<text x="21" y="266.8">Разраб.</text>
<text x="38" y="266.8">Воронин О. А.</text>
<text x="61" y="266.8">_______</text>
<text x="21" y="271.8">Пров.</text>
<text x="38" y="271.8">Сокур М. Е.</text>
<text x="61" y="271.8">_______</text>
<text x="21" y="276.8">Т.контр.</text>
<text x="156.9" y="276.8">Лист</text>
<text x="177.9" y="276.8">Листов</text>
<text x="198.4" y="276.8">1</text>
<text x="21" y="286.8">Н.контр.</text>
<text x="7.5" y="292.5" transform="rotate(-90 7.5 292.5)">КОМПАС-3Dv23Учебнаяверсия©2024ООО&quot;АСКОН-Системыпроектирования&quot;, Россия. Всеправазащищены.</text>
<text x="12.8" y="290.8" transform="rotate(-90 12.8 290.8)">Инв. № подл.</text>
<text x="21" y="291.8">Утв.</text>
<text x="8.5" y="296.7">Недлякоммерческогоиспользования</text>
<text x="96" y="296.8">Копировал</text>
<text x="166" y="296.8">Формат</text>
<text x="186" y="296.8">A4</text>
</g>
<g font-size="5.3">
<text x="21.1" y="261.8">Изм.</text>
<text x="28.1" y="261.8">Лист</text>
<text x="76.1" y="261.8">Дата</text>
</g>
<g font-size="5.2">
<text x="76" y="266.8">09.02.26</text>
<text x="76" y="271.8">09.02.26</text>
</g>
</svg>
